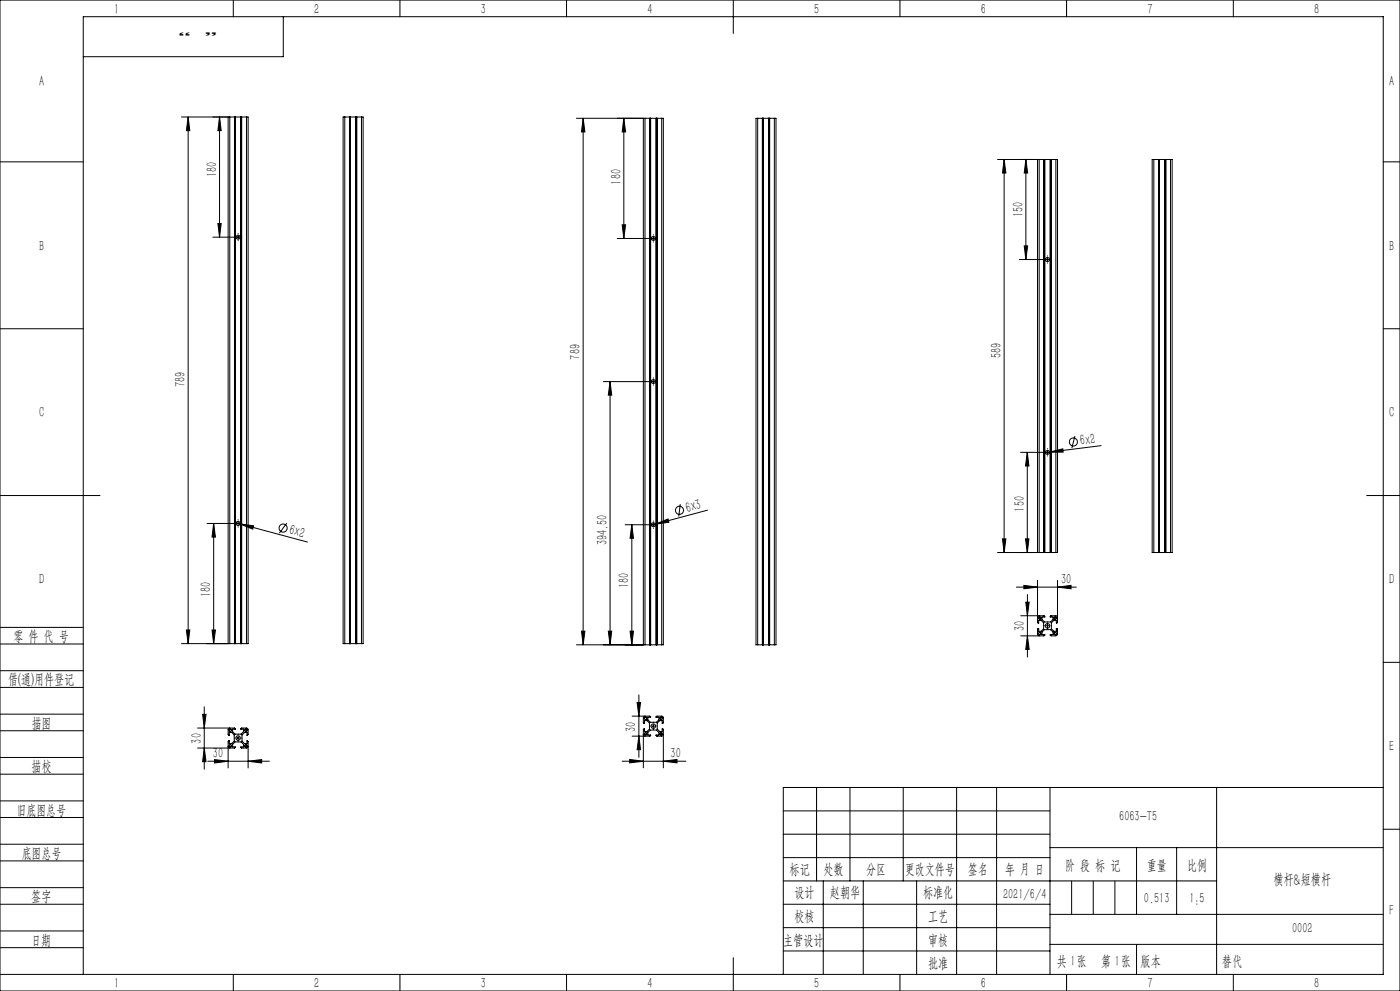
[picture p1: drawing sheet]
<svg xmlns="http://www.w3.org/2000/svg" width="420mm" height="297mm" viewBox="0 0 420 297" stroke-linecap="round" stroke-linejoin="round" font-family="sans-serif">
<g fill="none" stroke="#000" stroke-width=".3">
<path d="M0 0h420v297h-420zM70 0v5M85 5v12h-60M120 0v5M170 0v5M220 0v10M270 0v5M320 0v5M370 0v5M54.4 35.1h14M56.4 35.1l.5 4.1h-1zM56.4 35.1v157.8"/>
<path d="M65.9 35.1l.5 4.1h-1zM65.9 35.1v36M68.4 35.1h.5M68.4 35.1v157.8M68.9 35.1h5M68.9 35.1v157.8M70.3 35.1h.1M70.3 35.1v157.8M70.4 35.1v157.8M70.6 35.1v157.8M72.2 35.1l.1 157.8zM72.4 35.1h.1"/>
<path d="M72.4 35.1v157.8M72.5 35.1v157.8M73.9 35.1h.5v157.8h-.5M73.9 35.1v157.8M103.4 35.1h-.5v157.8h.5M103.4 35.1h1.4M103.4 35.1v157.8M104.8 35.1h.1M104.8 35.1v157.8M104.9 35.1h.1M104.9 35.1v157.8M105 35.1h3.4"/>
<path d="M105.1 35.1v157.8zM106.8 35.1v157.8zM107 35.1v157.8zM108.4 35.1h.5v157.8h-.5M108.4 35.1v157.8M172.9 35.5h20.1M174.9 35.5l.6 4h-1.1zM174.9 35.5v157.7M187.1 35.5v36M187.1 35.5l.6 4h-1zM193 35.5h.5M193 35.5v157.7"/>
<path d="M193.5 35.5h3.5M193.5 35.5v157.7M195 35.5v157.7M195 35.5h.1M195.2 35.5v157.7zM196.8 35.5l.1 157.7zM197 35.5h.1M197 35.5v157.7M197.1 35.5h.1M197.1 35.5h1.4M197.1 35.5v157.7M198.5 35.5h.5v157.7h-.5"/>
<path d="M198.5 35.5v157.7M227.3 35.5h-.5v157.7h.5M227.3 35.5h1.4M227.3 35.5v157.7M228.7 35.5h.1M228.7 35.5v157.7M228.8 35.5h.1M228.8 35.5v157.7M228.8 35.5h2M229 35.5h.1M229 35.5v157.7M230.6 35.5h.1"/>
<path d="M230.6 35.5v157.7M230.8 35.5h.1M230.8 35.5v157.7M230.9 35.5h.1M230.9 35.5v157.7M230.9 35.5h1.4M232.3 35.5h.5v157.7h-.5M232.3 35.5v157.7M0 48.5h25M299.3 47.8h12M301.2 47.8l.6 4.1h-1.1zM301.2 47.8v117.8"/>
<path d="M307.8 47.8v30M307.8 47.8l.5 4.1h-1zM311.3 47.8h.4M311.3 47.8v117.8M311.7 47.8h5.1M311.7 47.8v117.8M313.2 47.8v117.8M313.2 47.8h.1M313.4 47.8v117.8zM315.1 47.8h.1M315.1 47.8v117.8M315.3 47.8h.1"/>
<path d="M315.3 47.8v117.8M316.8 47.8h.5v117.8h-.5M316.8 47.8v117.8M346.1 47.8h-.4v117.8h.4M346.1 47.8h1.5M346.1 47.8v117.8M347.6 47.8h.1M347.6 47.8v117.8M347.7 47.8h1.9M347.7 47.8v117.8M347.8 47.8v117.8zM349.5 47.8v117.8z"/>
<path d="M349.6 47.8h.1M349.6 47.8v117.8M349.7 47.8h.1M349.7 47.8v117.8M349.7 47.8h1.5M351.2 47.8h.4v117.8h-.4M351.2 47.8v117.8M415 48.5h5M63.9 71.1h6.4M65.4 67h1l-.5 4.1zM70.9 71.1h1M71.4 70.6v1"/>
<path d="M185.2 71.5h9.7M186.7 67.4h1l-.6 4.1zM195.5 71.5h1M196 70.9v1.1M305.8 77.8h7.4M307.3 73.7h1l-.5 4.1zM313.8 77.8h.9M314.3 77.3v1M0 98.5h25M415 98.5h5M181 114.4h13.9M183 114.4l.5 4h-1z"/>
<path d="M183 114.4v78.8M195.5 114.4h1M196 113.8v1.1M306.2 135.6h7M308.2 135.6l.5 4.1h-1zM308.2 135.6v30M313.8 135.6h.9M314.3 135.1v1M314.9 135.5l3.9-1 .1 1zM314.9 135.5l-1.2 .2M322.5 130.7l-.9 3.6M330.3 133.6l-15.4 1.9"/>
<path d="M0 148.5h30M62.1 156.9h8.2M64.1 156.9l.5 4.1h-1zM64.1 156.9v36M70.8 156.7l1.2 .3M70.9 156.9h1M71.4 156.4v1M72 157l4.1 .6-.3 1zM72 157l20.2 5.5M86 156.8l-2.2 3M187.5 157.3h7.4M189.5 157.3l.5 4h-1z"/>
<path d="M189.5 157.3v35.9M195.5 157.3h1M196 156.7v1.1M196.6 157.1l3.8-1.6 .3 1zM196.6 157.1l-1.2 .3M204.1 151.1l-.5 3.7M212.3 152.9l-15.7 4.2M410 148.5h10M299.3 165.6h12M300.7 161.5h1.1l-.6 4.1zM304.9 176h18M307.2 175.4l4.1 .6-4.1 .5z"/>
<path d="M307.7 161.5h1l-.5 4.1zM308.2 178.2v18.7M311.3 165.6h.4M311.3 174v12.5M311.7 165.6h5.1M313.2 165.6h.1M315.1 165.6h.1M315.3 165.6h.1M317.3 176l4-.6v1.1zM317.3 174l-.2 12.5M346.1 165.6h1.5M347.6 165.6h.1"/>
<path d="M347.7 165.6h1.9M349.6 165.6h.1M349.7 165.6h.1M349.7 165.6h1.5M0 193h25M0 188h25M54.4 192.9h14M55.9 188.8h1l-.5 4.1zM63.6 188.8h1l-.5 4.1zM68.4 192.9h.5M68.9 192.9h5M70.3 192.9h.1"/>
<path d="M72.4 192.9h.1M103.4 192.9h1.4M104.8 192.9h.1M104.9 192.9h.1M105 192.9h3.4M172.9 193.2h20.1M174.4 189.2h1.1l-.6 4zM182.5 189.2h1l-.5 4zM189 189.2h1l-.5 4zM193 193.2h.5M193.5 193.2h3.5M195 193.2h.1"/>
<path d="M197 193.2h.1M197.1 193.2h.1M197.1 193.2h1.4M227.3 193.2h1.4M228.7 193.2h.1M228.8 193.2h.1M228.8 193.2h2M229 193.2h.1M230.6 193.2h.1M230.8 193.2h.1M230.9 193.2h.1M230.9 193.2h1.4"/>
<path d="M306.2 184.5h7l.2 .4h-.8v.7l.7 .8h1.8l.8-.8v-.7h-.8v-.2M307.7 180.5h1.1l-.6 4zM308.2 190.6l.6 4h-1.1zM311.3 188.6v1.5l.4 .5M311.3 186.5h.1M311.3 188.6h.1M311.4 186.5l.2 .2v-.8h.7l.8 .8v1.8l-.8 .7h-.7v-.8h-.2M311.4 188.4v.2M311.4 188.4h.1M311.7 184.5l-.4 .6M313.2 190.4l-7 .2M313.2 190.4h.1"/>
<path d="M313.8 187.5h.9M314.3 187v1.1M315.1 184.7h.1M315.1 184.7l.2-.2h1.5l.5 .6M317.1 186.5l-.2 .2v-.8h-.7l-.8 .8v1.8l.8 .7h.7v-.8l.3 .2M317.1 186.5h.1M317.3 188.6h.1M317.3 188.6v1.5l-.3 .4-1.7 .1-.2-.2v-.2h.8v-.8l-.8-.7h-1.8l-.7 .7v.8h.8l-.2 .2M415 198.5h5M0 206h25M0 201h25M0 219h25"/>
<path d="M0 214h25M59.3 218.2h11.1l.2 .2M60.8 214.1h1l-.5 4.1zM61.3 211.8v18.7M68.9 218.2l-.5 .4 .1 1.6M70.6 218.4h.1M70.6 218.4l-.8 .1v.8l.7 .7h1.8l.8-.7v-.8h-.9v-.1l.3-.2h1.6l.3 .5v1.4l-.1 .2M189.7 214.6h5.3l.2 .4h-.9v.7l.8 .8h1.8l.8-.8v-.7h-.9v-.2l.3-.2h1.5l.4 .4-.1 1.7M191.1 210.5h1.1l-.5 4.1zM191.7 208.3v18.7M193.2 216.7v.1M193.2 216.8l.2-.8h.7l.7 .7v1.8l-.7 .7h-.7v-.8l-.4 .3v11.4"/>
<path d="M193.5 214.6l-.5 .4v1.6l.2 .1M195.5 217.6h1M196 217.1v1M198.8 216.8h.1M198.8 216.8h-.2v-.8h-.7l-.7 .7v1.8l.7 .7h.7v-.8l.4 .2v11.5M0 232h25M0 227h25M61.3 224.2l.5 4.1h-1zM62.3 228.1h18.5M64.3 227.6l4.1 .5-4.1 .6zM68.4 223.7l.5 .5M68.5 220.2h.1"/>
<path d="M68.5 222.2l-.1 7.9M68.6 220.2l.2 .2v-.9h.7l.8 .8v1.8l-.8 .7h-.7v-.8l-.2 .2M68.6 222.2h-.1M70.3 224.2h.1M70.3 224.2h-11M70.6 224l-.2 .2M70.6 224h.1M70.9 221.2h1M71.4 220.7v1M74.2 220.4h.1M74.2 220.4l-.1-.9h-.8l-.7 .8v1.8l.7 .7h.8v-.8l.3 .2v7.9M74.4 228.1l4.1-.5v1.1z"/>
<path d="M74.4 223.7l-.4 .5h-1.5l-.3-.4h.9v-.7l-.8-.7h-1.8l-.7 .7v.7h.8v.2M186.7 228.1h19.1M188.9 227.6l4.1 .5-4.1 .5zM191.7 220.6l.5 4.1h-1.1zM193 220.1l.5 .5M199 220.1l-.3 .5h-1.6l-.3-.3h.9v-.8l-.8-.7h-1.8l-.8 .7v.8h.9l-.3 .3h-5.2M199 228.1l4.1-.5v1zM245 236v28M255 236v28M271 236v28M287 236v56M299 236v56"/>
<path d="M315 236v56M365 236v56M415 236h-180v56M0 245h25M0 240h25M0 258h25M0 253h25M235 243h80M235 250h80M235 257h80M315 254h100M341 254v20"/>
<path d="M353 254v20M415 248.5h5M0 271h25M0 266h25M0 279h25M235 271h80M235 264h130M235 278h80M247 264v28M259 264v28M275 264v28M315 274h100"/>
<path d="M0 284h25M0 292h415v-287h-390v287M70 292v5M120 292v5M170 292v5M220 287v10M235 285h80M270 292v5M315 283h100M320 292v5M370 292v5"/>
<circle cx="71.4" cy="71.1" r=".61"/>
<circle cx="196" cy="71.5" r=".59"/>
<circle cx="314.3" cy="77.8" r=".6"/>
<circle cx="196" cy="114.3" r=".59"/>
<circle cx="314.2" cy="135.6" r=".59"/>
<circle cx="322" cy="132.4" r="1.21"/>
<circle cx="71.4" cy="156.9" r=".61"/>
<circle cx="84.9" cy="158.3" r="1.22"/>
<circle cx="196" cy="157.2" r=".59"/>
<circle cx="203.8" cy="153" r="1.21"/>
<circle cx="311.9" cy="189.9" r=".34"/>
<circle cx="311.9" cy="185.2" r=".34"/>
<circle cx="314.2" cy="187.6" r=".68"/>
<circle cx="316.6" cy="189.9" r=".36"/>
<circle cx="316.6" cy="185.2" r=".36"/>
<circle cx="69.1" cy="218.9" r=".34"/>
<circle cx="73.8" cy="218.8" r=".35"/>
<circle cx="193.7" cy="219.9" r=".36"/>
<circle cx="193.7" cy="215.3" r=".36"/>
<circle cx="196" cy="217.6" r=".68"/>
<circle cx="198.3" cy="220" r=".35"/>
<circle cx="198.3" cy="215.3" r=".35"/>
<circle cx="69.1" cy="223.5" r=".34"/>
<circle cx="71.4" cy="221.2" r=".68"/>
<circle cx="73.8" cy="223.5" r=".34"/>
</g>
<g fill="none" stroke="#000" stroke-width=".3" stroke-dasharray="30.5 1.3 1.3 1.3">
<path d="M70.4 71.1h-.1M71.4 70.1v-.1M71.4 72.1v.1M72.4 71.1h.1M195 71.4h-.1M196 70.4v-.1M196 72.4v.1M197 71.4h.1M313.3 77.8h-.1M314.3 76.8v-.1M314.3 78.8v.1M315.3 77.8h.1"/>
<path d="M195 114.3h-.1M196 113.3v-.1M196 115.3v.1M197 114.3h.1M313.3 135.6h-.1M314.3 134.6v-.1M314.3 136.6v.1M315.3 135.6h.1M70.4 156.9h-.1M71.4 155.9v-.1M71.4 157.9v.1M72.4 156.9h.1"/>
<path d="M195 157.2h-.1M196 156.2v-.1M196 158.2v.1M197 157.2h.1M313.3 187.5h-.2M314.3 186.5v-.1M314.3 188.5v.2M315.3 187.5h.1M195 217.6h-.2M196 216.6v-.2M196 218.6v.2M197 217.6h.2"/>
<path d="M70.4 221.2h-.1M71.4 220.2v-.2M71.4 222.2v.2M72.4 221.2h.2"/>
</g>
<path d="M321.5 264v10M328 264v10M334.5 264v10M341 283v9" fill="none" stroke="#0a0605" stroke-width=".3"/>
<g fill="#000">
<path d="M314.9 135.5l3.9-1 .1 1zM72 157l4.1 .6-.3 1zM196.6 157.1l3.8-1.6 .3 1z"/>
<path d="M307.3 73.7h1l-.5 4.1zM307.8 47.8l.5 4.1h-1zM65.4 67h1l-.5 4.1zM65.9 35.1l.5 4.1h-1zM186.7 67.4h1l-.6 4.1zM187.1 35.5l.6 4h-1z"/>
<path d="M308.2 135.6l.5 4.1h-1zM307.7 161.5h1l-.5 4.1zM301.2 47.8l.6 4.1h-1.1zM300.7 161.5h1.1l-.6 4.1zM64.1 156.9l.5 4.1h-1zM63.6 188.8h1l-.5 4.1zM56.4 35.1l.5 4.1h-1zM55.9 188.8h1l-.5 4.1zM189.5 157.3l.5 4h-1zM189 189.2h1l-.5 4zM183 114.4l.5 4h-1zM182.5 189.2h1l-.5 4zM174.9 35.5l.6 4h-1.1zM174.4 189.2h1.1l-.6 4z"/>
<path d="M307.2 175.4l4.1 .6-4.1 .5zM317.3 176l4-.6v1.1z"/>
<path d="M307.7 180.5h1.1l-.6 4zM308.2 190.6l.6 4h-1.1zM60.8 214.1h1l-.5 4.1zM61.3 224.2l.5 4.1h-1zM191.1 210.5h1.1l-.5 4.1zM191.7 220.6l.5 4.1h-1.1z"/>
<path d="M64.3 227.6l4.1 .5-4.1 .6zM74.4 228.1l4.1-.5v1.1zM188.9 227.6l4.1 .5-4.1 .5zM199 228.1l4.1-.5v1z"/>
</g>
<g font-size="4.4">
<text x="34.2" y="4.2">1</text>
<text x="94.2" y="4.2">2</text>
<text x="144.2" y="4.2">3</text>
<text x="194.2" y="4.2">4</text>
<text x="244.2" y="4.2">5</text>
<text x="294.2" y="4.2">6</text>
<text x="344.2" y="4.2">7</text>
<text x="394.2" y="4.2">8</text>
<text x="11.7" y="25.9">A</text>
<text x="416.7" y="25.9">A</text>
<text x="65" y="53.2" transform="rotate(-90 65 53.2)">180</text>
<text x="186.3" y="55.3" transform="rotate(-90 186.3 55.3)">180</text>
<text x="306.9" y="65.1" transform="rotate(-90 306.9 65.1)">150</text>
<text x="11.7" y="75.1">B</text>
<text x="416.7" y="75.1">B</text>
<text x="174.1" y="107.8" transform="rotate(-90 174.1 107.8)">789</text>
<text x="300.4" y="107.3" transform="rotate(-90 300.4 107.3)">589</text>
<text x="55.6" y="116" transform="rotate(-90 55.6 116)">789</text>
<text x="11.7" y="125.1">C</text>
<text x="416.7" y="125.1">C</text>
<text x="324.2" y="133.5" transform="rotate(-7 324.2 133.5)">6x2</text>
<text x="206.1" y="153.7" transform="rotate(-15 206.1 153.7)">6x3</text>
<text x="307.3" y="153.3" transform="rotate(-90 307.3 153.3)">150</text>
<text x="86.5" y="160" transform="rotate(15 86.5 160)">6x2</text>
<text x="182.2" y="163.4" transform="rotate(-90 182.2 163.4)">394.50</text>
<text x="11.7" y="175.1">D</text>
<text x="63.3" y="178.9" transform="rotate(-90 63.3 178.9)">180</text>
<text x="188.7" y="176.2" transform="rotate(-90 188.7 176.2)">180</text>
<text x="318.3" y="175.1">30</text>
<text x="416.7" y="175.1">D</text>
<text x="307.4" y="189.1" transform="rotate(-90 307.4 189.1)">30</text>
<text x="4" y="192">零 件 代 号</text>
<text x="2.5" y="205.1">借(通)用件登记</text>
<text x="9.5" y="218.1">描图</text>
<text x="190.8" y="219.3" transform="rotate(-90 190.8 219.3)">30</text>
<text x="60.4" y="222.9" transform="rotate(-90 60.4 222.9)">30</text>
<text x="63.9" y="227.3">30</text>
<text x="201.2" y="227.2">30</text>
<text x="416.7" y="225.1">E</text>
<text x="9.5" y="231.1">描校</text>
<text x="5" y="244.2">旧底图总号</text>
<text x="335.8" y="246.2">6063-T5</text>
<text x="6.5" y="257.2">底图总号</text>
<text x="236.9" y="261.9">标记</text>
<text x="247.1" y="261.9">处数</text>
<text x="259.9" y="261.9">分区</text>
<text x="271.5" y="261.9">更改文件号</text>
<text x="290.4" y="261.9">签名</text>
<text x="301.5" y="261.9">年 月 日</text>
<text x="319.5" y="260.6">阶 段 标 记</text>
<text x="344" y="260.6">重量</text>
<text x="356.1" y="260.6">比例</text>
<text x="238.3" y="268.9">设计</text>
<text x="249" y="268.9">赵朝华</text>
<text x="276.9" y="268.9">标准化</text>
<text x="300.9" y="269.3">2021/6/4</text>
<text x="382.1" y="264.8">横杆&amp;短横杆</text>
<text x="9.4" y="270.1">签字</text>
<text x="343.2" y="270.7">0.513</text>
<text x="356.8" y="270.7">1:5</text>
<text x="416.8" y="274.4">F</text>
<text x="238.3" y="276.1">校核</text>
<text x="278.4" y="276">工艺</text>
<text x="387.6" y="279.6">0002</text>
<text x="9.4" y="283.2">日期</text>
<text x="234.9" y="283.3">主管设计</text>
<text x="278.4" y="283.3">审核</text>
<text x="278.4" y="290.2">批准</text>
<text x="317.1" y="289.4">共 张</text>
<text x="321.1" y="289.4">1</text>
<text x="330.3" y="289.4">第 张</text>
<text x="334.5" y="289.4">1</text>
<text x="342.1" y="289.4">版本</text>
<text x="34.2" y="296.2">1</text>
<text x="94.2" y="296.2">2</text>
<text x="144.2" y="296.2">3</text>
<text x="194.2" y="296.2">4</text>
<text x="244.2" y="296.2">5</text>
<text x="294.2" y="296.2">6</text>
<text x="344.2" y="296.2">7</text>
<text x="394.2" y="296.2">8</text>
</g>
<text font-size="4.4" fill="#0a0605" x="366.6" y="289.4">替代</text>
<g font-size="4" fill="#0a0605">
<text x="57.3" y="7.9" transform="rotate(-180 57.3 7.9)">”</text>
<text x="65.3" y="7.9" transform="rotate(-180 65.3 7.9)">“</text>
</g>
</svg>
